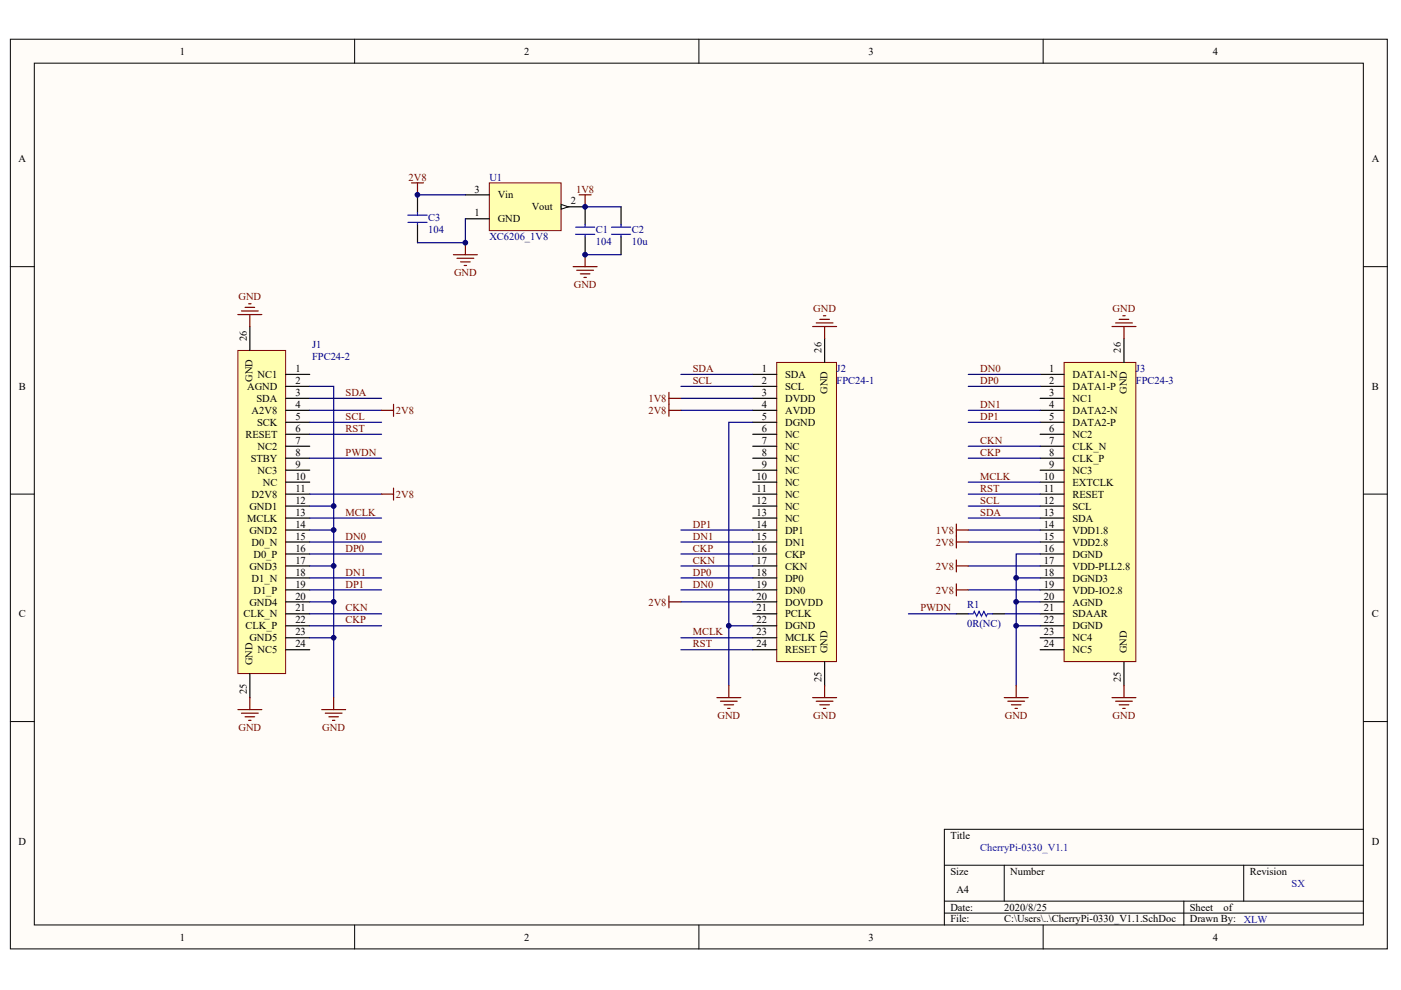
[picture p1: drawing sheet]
<svg xmlns="http://www.w3.org/2000/svg" width="297mm" height="210mm" viewBox="0 0 297 210" stroke-linecap="round" stroke-linejoin="round" font-family="sans-serif">
<g fill="#fffcf8" stroke="#000" stroke-width=".21">
<path d="M2.2 8.3h291.9v192.9h-291.9z"/>
<path d="M7.3 13.4h281.8v182.7h-281.8z"/>
</g>
<g fill="none" stroke="#000" stroke-width=".21">
<path d="M75.2 8.3v5.1M148.2 8.3v5.1M221.2 8.3v5.1M2.2 56.5h5.1M289.1 56.5h5.1M2.2 104.8h5.1M289.1 104.8h5.1M2.2 153h5.1M289.1 153h5.1M289.1 175.8h-88.9v20.3M75.2 196.1v5.1M148.2 196.1v5.1"/>
<path d="M200.2 183.4h88.9M200.2 191.1h88.9M200.2 193.6h88.9M212.9 183.4v7.7M221.2 196.1v5.1M251 191.1v5M263.7 183.4v7.7"/>
</g>
<path d="M103.7 38.8h15.3v10.1h-15.3z" fill="#ffffb0" stroke="#800000" stroke-width=".21"/>
<path d="M98.7 41.3h5M98.7 46.4h5M119 43.9h5.1" fill="none" stroke="#000" stroke-width=".25"/>
<path d="M119 43.3l1.5 .6-1.5 .5z" fill="#fffcf8" stroke="#000" stroke-width=".21"/>
<g fill="none" stroke="#800000" stroke-width=".25">
<path d="M87.2 38.8h2.6M88.5 38.8v2.5M96.1 54h5.1M96.9 54.8h3.5M97.7 55.5h2M98.4 56.3h.5M98.7 51.5v2.5M121.5 56.5h5.1M122.3 57.3h3.5M122.8 41.3h2.5M123 58.1h2.1M123.8 58.8h.5"/>
<path d="M124.1 41.3v2.6M124.1 54v2.5"/>
</g>
<path d="M124.1 43.9v3.8M124.1 50.2v3.8M131.7 43.9v3.8M131.7 50.2v3.8" fill="none" stroke="#000" stroke-width=".25"/>
<path d="M122 49.7h4.1M122 48.2h4.1M124.1 47.7v.5M124.1 49.7v.5M129.6 49.7h4.1M129.6 48.2h4.1M131.7 47.7v.5M131.7 49.7v.5" fill="none" stroke="#00f" stroke-width=".25"/>
<path d="M124.1 43.9h7.6M124.1 54h7.6" fill="none" stroke="#000080" stroke-width=".25"/>
<path d="M164.7 76.8h12.6v63.5h-12.6z" fill="#ffffb0" stroke="#800000" stroke-width=".21"/>
<g fill="none" stroke="#000" stroke-width=".25">
<path d="M159.6 79.4h5.1M174.8 71.8v5M159.6 81.9h5.1M159.6 84.5h5.1M159.6 87h5.1M159.6 89.5h5.1M159.6 92.1h5.1M159.6 94.6h5.1M159.6 97.2h5.1M159.6 99.7h5.1M159.6 102.2h5.1M159.6 104.8h5.1"/>
<path d="M159.6 107.3h5.1M159.6 109.8h5.1M159.6 112.4h5.1M159.6 114.9h5.1M159.6 117.5h5.1M159.6 120h5.1M159.6 122.5h5.1M159.6 125.1h5.1M159.6 127.6h5.1M159.6 130.1h5.1M159.6 132.7h5.1M159.6 135.2h5.1"/>
<path d="M159.6 137.8h5.1M174.8 140.3v5.1"/>
</g>
<path d="M50.4 74.3h10.2v68.5h-10.2z" fill="#ffffb0" stroke="#800000" stroke-width=".21"/>
<g fill="none" stroke="#000" stroke-width=".25">
<path d="M53 69.2v5.1M60.6 79.4h5.1M60.6 81.9h5.1M60.6 84.5h5.1M60.6 87h5.1M60.6 89.5h5.1M60.6 92.1h5.1M60.6 94.6h5.1M60.6 97.2h5.1M60.6 99.7h5.1M60.6 102.2h5.1M60.6 104.8h5.1"/>
<path d="M60.6 107.3h5.1M60.6 109.8h5.1M60.6 112.4h5.1M60.6 114.9h5.1M60.6 117.5h5.1M60.6 120h5.1M60.6 122.5h5.1M60.6 125.1h5.1M60.6 127.6h5.1M60.6 130.1h5.1M60.6 132.7h5.1M60.6 135.2h5.1"/>
<path d="M60.6 137.8h5.1M53 142.8v5.1"/>
</g>
<path d="M225.6 76.8h15.2v63.5h-15.2z" fill="#ffffb0" stroke="#800000" stroke-width=".21"/>
<g fill="none" stroke="#000" stroke-width=".25">
<path d="M88.5 41.3v3.8M88.5 47.7v3.8M220.5 79.4h5.1M238.3 71.8v5M220.5 81.9h5.1M220.5 84.5h5.1M220.5 87h5.1M220.5 89.5h5.1M220.5 92.1h5.1M220.5 94.6h5.1M220.5 97.2h5.1M220.5 99.7h5.1"/>
<path d="M220.5 102.2h5.1M220.5 104.8h5.1M220.5 107.3h5.1M220.5 109.8h5.1M220.5 112.4h5.1M220.5 114.9h5.1M220.5 117.5h5.1M220.5 120h5.1M202.8 130.1h2.5M210.4 130.1h2.5M220.5 122.5h5.1M220.5 125.1h5.1"/>
<path d="M220.5 127.6h5.1M220.5 130.1h5.1M220.5 132.7h5.1M220.5 135.2h5.1M220.5 137.8h5.1M238.3 140.3v5.1"/>
</g>
<g fill="none" stroke="#000080" stroke-width=".25">
<path d="M88.5 41.3h10.2M98.7 46.4v5.1h-10.2M144.4 79.4h15.2M205.3 79.4h15.2M65.7 81.9h5v66M65.7 87h15.2M65.7 89.5h15.2M65.7 97.2h15.2M65.7 84.5h15.2M65.7 92.1h15.2M144.4 81.9h15.2M144.4 87h15.2"/>
<path d="M144.4 84.5h15.2M159.6 89.5h-5.1v55.9M205.3 81.9h15.2M205.3 87h15.2M205.3 89.5h15.2M205.3 94.6h15.2M205.3 97.2h15.2M65.7 104.8h15.2M65.7 107.3h5M65.7 109.8h15.2M65.7 112.4h5M65.7 114.9h15.2"/>
<path d="M65.7 120h5M65.7 117.5h15.2M144.4 112.4h15.2M144.4 114.9h15.2M144.4 120h15.2M144.4 117.5h15.2M205.3 102.2h15.2M205.3 104.8h15.2M205.3 107.3h15.2M205.3 109.8h15.2M205.3 112.4h15.2M205.3 114.9h15.2"/>
<path d="M205.3 120h15.2M220.5 117.5h-5v27.9M65.7 125.1h15.2M65.7 130.1h15.2M65.7 122.5h15.2M65.7 132.7h15.2M65.7 127.6h5M65.7 135.2h5M144.4 125.1h15.2M144.4 122.5h15.2M144.4 127.6h15.2M144.4 135.2h15.2"/>
<path d="M144.4 137.8h15.2M154.5 132.7h5.1M192.6 130.1h10.2M205.3 125.1h15.2M212.9 130.1h7.6M215.5 122.5h5M215.5 132.7h5M215.5 127.6h5"/>
</g>
<g fill="none" stroke="#800000" stroke-width=".25">
<path d="M50.4 66.7h5.1M51.2 65.9h3.5M52 65.2h2M52.7 64.4h.5M53 66.7v2.5M172.3 69.2h5.1M173.1 68.5h3.5M173.8 67.7h2.1M174.6 66.9h.5M174.8 69.2v2.6M235.8 69.2h5M236.5 68.5h3.6"/>
<path d="M237.3 67.7h2M238.1 66.9h.5M238.3 69.2v2.6M80.9 87h2.5M83.4 85.7v2.6M141.8 87h2.6M141.8 83.2v5.1M141.8 84.5h2.6M80.9 104.8h2.5M83.4 103.5v2.5M202.8 111.1v5.1M202.8 118.7v2.6"/>
<path d="M202.8 120h2.5M202.8 114.9h2.5M202.8 112.4h2.5M141.8 126.3v2.6M141.8 127.6h2.6M202.8 123.8v2.5M202.8 125.1h2.5M50.4 150.5h5.1M51.2 151.2h3.5M52 152h2M52.7 152.7h.5M53 147.9v2.6"/>
<path d="M68.2 150.5h5.1M69 151.2h3.5M69.7 152h2.1M70.5 152.7h.5M70.7 147.9v2.6M152 147.9h5.1M152.7 148.7h3.6M153.5 149.4h2M154.3 150.2h.5M154.5 145.4v2.5M172.3 147.9h5.1M173.1 148.7h3.5"/>
<path d="M173.8 149.4h2.1M174.6 150.2h.5M174.8 145.4v2.5M212.9 147.9h5.1M213.7 148.7h3.5M214.4 149.4h2.1M215.2 150.2h.5M215.5 145.4v2.5M235.8 147.9h5M236.5 148.7h3.6M237.3 149.4h2M238.1 150.2h.5"/>
<path d="M238.3 145.4v2.5"/>
</g>
<path d="M86.5 45.6h4M86.5 47.1h4M88.5 45.1v.5M88.5 47.1v.6M205.3 130.1h1l.3-.5 .5 1.1 .5-1.1 .5 1.1 .5-1.1 .5 1.1 .3-.6h1" fill="none" stroke="#00f" stroke-width=".25"/>
<g fill="#000080" stroke="#000080" stroke-width=".21">
<circle cx="70.7" cy="135.2" r=".5"/>
<circle cx="70.7" cy="127.6" r=".5"/>
<circle cx="70.7" cy="120" r=".5"/>
<circle cx="70.7" cy="112.4" r=".5"/>
<circle cx="70.7" cy="107.3" r=".5"/>
<circle cx="88.5" cy="41.3" r=".5"/>
<circle cx="98.7" cy="51.5" r=".5"/>
<circle cx="124" cy="54" r=".5"/>
<circle cx="124" cy="43.8" r=".5"/>
<circle cx="154.5" cy="132.7" r=".5"/>
<circle cx="215.4" cy="132.7" r=".5"/>
<circle cx="215.4" cy="127.6" r=".5"/>
<circle cx="215.4" cy="122.5" r=".5"/>
</g>
<g font-size="2.2">
<text x="38.1" y="11.6">1</text>
<text x="111.1" y="11.6">2</text>
<text x="184.1" y="11.6">3</text>
<text x="257.1" y="11.6">4</text>
<text x="3.9" y="34.4">A</text>
<text x="290.8" y="34.4">A</text>
<text x="100.6" y="40.8">3</text>
<text x="100.6" y="45.9">1</text>
<text x="105.5" y="42.1">Vin</text>
<text x="105.5" y="47.2">GND</text>
<text x="112.7" y="44.6">Vout</text>
<text x="121" y="43.4">2</text>
<text x="52.3" y="72.3" transform="rotate(-90 52.3 72.3)">26</text>
<text x="174.2" y="74.8" transform="rotate(-90 174.2 74.8)">26</text>
<text x="237.6" y="74.8" transform="rotate(-90 237.6 74.8)">26</text>
<text x="4" y="82.6">B</text>
<text x="52.4" y="82.7">AGND</text>
<text x="53.6" y="81" transform="rotate(-90 53.6 81)">GND</text>
<text x="54.6" y="80.2">NC1</text>
<text x="62.6" y="78.9">1</text>
<text x="62.6" y="81.4">2</text>
<text x="62.6" y="84">3</text>
<text x="161.5" y="78.9">1</text>
<text x="161.5" y="81.4">2</text>
<text x="161.5" y="84">3</text>
<text x="166.5" y="80.2">SDA</text>
<text x="166.5" y="82.7">SCL</text>
<text x="175.4" y="83.6" transform="rotate(-90 175.4 83.6)">GND</text>
<text x="222.5" y="78.9">1</text>
<text x="222.5" y="81.4">2</text>
<text x="222.5" y="84">3</text>
<text x="227.4" y="80.2">DATA1-N</text>
<text x="227.4" y="82.7">DATA1-P</text>
<text x="238.9" y="83.6" transform="rotate(-90 238.9 83.6)">GND</text>
<text x="290.9" y="82.6">B</text>
<text x="53.4" y="87.8">A2V8</text>
<text x="54.4" y="85.2">SDA</text>
<text x="62.6" y="86.5">4</text>
<text x="62.6" y="89">5</text>
<text x="161.5" y="86.5">4</text>
<text x="161.5" y="89">5</text>
<text x="166.5" y="85.2">DVDD</text>
<text x="166.5" y="87.8">AVDD</text>
<text x="222.5" y="86.5">4</text>
<text x="222.5" y="89">5</text>
<text x="227.4" y="85.2">NC1</text>
<text x="227.4" y="87.8">DATA2-N</text>
<text x="52.1" y="92.8">RESET</text>
<text x="54.5" y="90.3">SCK</text>
<text x="54.6" y="95.4">NC2</text>
<text x="62.6" y="91.6">6</text>
<text x="62.6" y="94.1">7</text>
<text x="161.5" y="91.6">6</text>
<text x="161.5" y="94.1">7</text>
<text x="166.5" y="90.3">DGND</text>
<text x="166.5" y="92.8">NC</text>
<text x="166.5" y="95.4">NC</text>
<text x="222.5" y="91.6">6</text>
<text x="222.5" y="94.1">7</text>
<text x="227.4" y="90.3">DATA2-P</text>
<text x="227.4" y="92.8">NC2</text>
<text x="227.4" y="95.4">CLK_N</text>
<text x="53.2" y="97.9">STBY</text>
<text x="54.6" y="100.5">NC3</text>
<text x="62.6" y="96.7">8</text>
<text x="62.6" y="99.2">9</text>
<text x="62.6" y="101.7">10</text>
<text x="160.4" y="101.7">10</text>
<text x="161.5" y="96.7">8</text>
<text x="161.5" y="99.2">9</text>
<text x="166.5" y="97.9">NC</text>
<text x="166.5" y="100.5">NC</text>
<text x="221.3" y="101.7">10</text>
<text x="222.5" y="96.7">8</text>
<text x="222.5" y="99.2">9</text>
<text x="227.4" y="97.9">CLK_P</text>
<text x="227.4" y="100.5">NC3</text>
<text x="53.4" y="105.5">D2V8</text>
<text x="55.7" y="103">NC</text>
<text x="62.6" y="104.3">11</text>
<text x="62.6" y="106.8">12</text>
<text x="160.4" y="104.3">11</text>
<text x="160.4" y="106.8">12</text>
<text x="166.5" y="103">NC</text>
<text x="166.5" y="105.5">NC</text>
<text x="221.3" y="104.3">11</text>
<text x="221.3" y="106.8">12</text>
<text x="227.4" y="103">EXTCLK</text>
<text x="227.4" y="105.5">RESET</text>
<text x="52.4" y="110.6">MCLK</text>
<text x="52.9" y="108.1">GND1</text>
<text x="52.9" y="113.2">GND2</text>
<text x="62.6" y="109.3">13</text>
<text x="62.6" y="111.9">14</text>
<text x="160.4" y="109.3">13</text>
<text x="160.4" y="111.9">14</text>
<text x="166.5" y="108.1">NC</text>
<text x="166.5" y="110.6">NC</text>
<text x="166.5" y="113.2">DP1</text>
<text x="221.3" y="109.3">13</text>
<text x="221.3" y="111.9">14</text>
<text x="227.4" y="108.1">SCL</text>
<text x="227.4" y="110.6">SDA</text>
<text x="227.4" y="113.2">VDD1.8</text>
<text x="53.4" y="115.7">D0_N</text>
<text x="53.7" y="118.2">D0_P</text>
<text x="62.6" y="114.4">15</text>
<text x="62.6" y="117">16</text>
<text x="62.6" y="119.5">17</text>
<text x="160.4" y="114.4">15</text>
<text x="160.4" y="117">16</text>
<text x="160.4" y="119.5">17</text>
<text x="166.5" y="115.7">DN1</text>
<text x="166.5" y="118.2">CKP</text>
<text x="221.3" y="114.4">15</text>
<text x="221.3" y="117">16</text>
<text x="221.3" y="119.5">17</text>
<text x="227.4" y="115.7">VDD2.8</text>
<text x="227.4" y="118.2">DGND</text>
<text x="52.9" y="120.8">GND3</text>
<text x="53.4" y="123.3">D1_N</text>
<text x="53.7" y="125.8">D1_P</text>
<text x="62.6" y="122">18</text>
<text x="62.6" y="124.6">19</text>
<text x="160.4" y="122">18</text>
<text x="160.4" y="124.6">19</text>
<text x="166.5" y="120.8">CKN</text>
<text x="166.5" y="123.3">DP0</text>
<text x="166.5" y="125.8">DN0</text>
<text x="221.3" y="122">18</text>
<text x="221.3" y="124.6">19</text>
<text x="227.4" y="120.8">VDD-PLL2.8</text>
<text x="227.4" y="123.3">DGND3</text>
<text x="227.4" y="125.8">VDD-IO2.8</text>
<text x="4" y="130.9">C</text>
<text x="51.7" y="130.9">CLK_N</text>
<text x="52.9" y="128.4">GND4</text>
<text x="62.6" y="127.1">20</text>
<text x="62.6" y="129.6">21</text>
<text x="160.4" y="127.1">20</text>
<text x="160.4" y="129.6">21</text>
<text x="166.5" y="128.4">DOVDD</text>
<text x="166.5" y="130.9">PCLK</text>
<text x="221.3" y="127.1">20</text>
<text x="221.3" y="129.6">21</text>
<text x="227.4" y="128.4">AGND</text>
<text x="227.4" y="130.9">SDAAR</text>
<text x="290.9" y="130.9">C</text>
<text x="52" y="133.5">CLK_P</text>
<text x="52.9" y="136">GND5</text>
<text x="62.6" y="132.2">22</text>
<text x="62.6" y="134.7">23</text>
<text x="62.6" y="137.3">24</text>
<text x="160.4" y="132.2">22</text>
<text x="160.4" y="134.7">23</text>
<text x="160.4" y="137.3">24</text>
<text x="166.5" y="133.5">DGND</text>
<text x="166.5" y="136">MCLK</text>
<text x="221.3" y="132.2">22</text>
<text x="221.3" y="134.7">23</text>
<text x="221.3" y="137.3">24</text>
<text x="227.4" y="133.5">DGND</text>
<text x="227.4" y="136">NC4</text>
<text x="53.6" y="141.1" transform="rotate(-90 53.6 141.1)">GND</text>
<text x="54.6" y="138.5">NC5</text>
<text x="166.5" y="138.5">RESET</text>
<text x="175.4" y="138.5" transform="rotate(-90 175.4 138.5)">GND</text>
<text x="227.4" y="138.5">NC5</text>
<text x="238.9" y="138.5" transform="rotate(-90 238.9 138.5)">GND</text>
<text x="52.3" y="147.2" transform="rotate(-90 52.3 147.2)">25</text>
<text x="174.2" y="144.6" transform="rotate(-90 174.2 144.6)">25</text>
<text x="237.6" y="144.6" transform="rotate(-90 237.6 144.6)">25</text>
<text x="3.9" y="179.1">D</text>
<text x="201.5" y="177.8">Title</text>
<text x="290.8" y="179.1">D</text>
<text x="201.5" y="185.4">Size</text>
<text x="214.2" y="185.4">Number</text>
<text x="265" y="185.4">Revision</text>
<text x="202.8" y="189.2">A4</text>
<text x="201.5" y="193.1">Date:</text>
<text x="201.5" y="195.6">File:</text>
<text x="212.9" y="193.1">2020/8/25</text>
<text x="212.9" y="195.6">C:\Users\..\CherryPi-0330_V1.1.SchDoc</text>
<text x="252.3" y="193.1">Sheet</text>
<text x="252.3" y="195.6">Drawn By:</text>
<text x="259.4" y="193.1">of</text>
<text x="38.1" y="199.4">1</text>
<text x="111.1" y="199.4">2</text>
<text x="184.1" y="199.4">3</text>
<text x="257.1" y="199.4">4</text>
</g>
<g font-size="2.2" fill="#800000">
<text x="86.6" y="38.3">2V8</text>
<text x="122.2" y="40.8">1V8</text>
<text x="96.3" y="58.5">GND</text>
<text x="50.6" y="63.7">GND</text>
<text x="121.6" y="61.1">GND</text>
<text x="172.4" y="66.2">GND</text>
<text x="235.9" y="66.2">GND</text>
<text x="73.3" y="84">SDA</text>
<text x="146.9" y="78.9">SDA</text>
<text x="146.9" y="81.4">SCL</text>
<text x="207.8" y="78.9">DN0</text>
<text x="207.8" y="81.4">DP0</text>
<text x="73.3" y="89">SCL</text>
<text x="83.9" y="87.8">2V8</text>
<text x="137.5" y="85.2">1V8</text>
<text x="137.5" y="87.8">2V8</text>
<text x="207.8" y="86.5">DN1</text>
<text x="207.8" y="89">DP1</text>
<text x="73.3" y="91.6">RST</text>
<text x="207.8" y="94.1">CKN</text>
<text x="73.3" y="96.7">PWDN</text>
<text x="207.8" y="96.7">CKP</text>
<text x="207.8" y="101.7">MCLK</text>
<text x="83.9" y="105.5">2V8</text>
<text x="207.8" y="104.3">RST</text>
<text x="207.8" y="106.8">SCL</text>
<text x="73.3" y="109.3">MCLK</text>
<text x="146.9" y="111.9">DP1</text>
<text x="198.4" y="113.2">1V8</text>
<text x="207.8" y="109.3">SDA</text>
<text x="73.3" y="114.4">DN0</text>
<text x="73.3" y="117">DP0</text>
<text x="146.9" y="114.4">DN1</text>
<text x="146.9" y="117">CKP</text>
<text x="146.9" y="119.5">CKN</text>
<text x="198.4" y="115.7">2V8</text>
<text x="73.3" y="122">DN1</text>
<text x="73.3" y="124.6">DP1</text>
<text x="146.9" y="122">DP0</text>
<text x="146.9" y="124.6">DN0</text>
<text x="198.4" y="125.8">2V8</text>
<text x="198.4" y="120.8">2V8</text>
<text x="73.3" y="129.6">CKN</text>
<text x="137.5" y="128.4">2V8</text>
<text x="195.1" y="129.6">PWDN</text>
<text x="73.3" y="132.2">CKP</text>
<text x="146.9" y="134.7">MCLK</text>
<text x="146.9" y="137.3">RST</text>
<text x="50.6" y="155">GND</text>
<text x="68.3" y="155">GND</text>
<text x="152.1" y="152.4">GND</text>
<text x="172.4" y="152.4">GND</text>
<text x="213" y="152.4">GND</text>
<text x="235.9" y="152.4">GND</text>
</g>
<g font-size="2.2" fill="#000080">
<text x="103.7" y="38.3">U1</text>
<text x="90.8" y="46.9">C3</text>
<text x="90.8" y="49.4">104</text>
<text x="103.7" y="51">XC6206_1V8</text>
<text x="126.3" y="49.4">C1</text>
<text x="126.3" y="52">104</text>
<text x="134" y="49.4">C2</text>
<text x="134" y="52">10u</text>
<text x="66.2" y="73.8">J1</text>
<text x="66.2" y="76.3">FPC24-2</text>
<text x="177.4" y="78.9">J2</text>
<text x="177.4" y="81.4">FPC24-1</text>
<text x="240.8" y="78.9">J3</text>
<text x="240.8" y="81.4">FPC24-3</text>
<text x="205" y="128.9">R1</text>
<text x="205" y="132.9">0R(NC)</text>
</g>
<g font-size="2.2" fill="#00f">
<text x="207.8" y="180.4">CherryPi-0330_V1.1</text>
<text x="273.8" y="188">SX</text>
<text x="263.7" y="195.6">XLW</text>
</g>
</svg>
